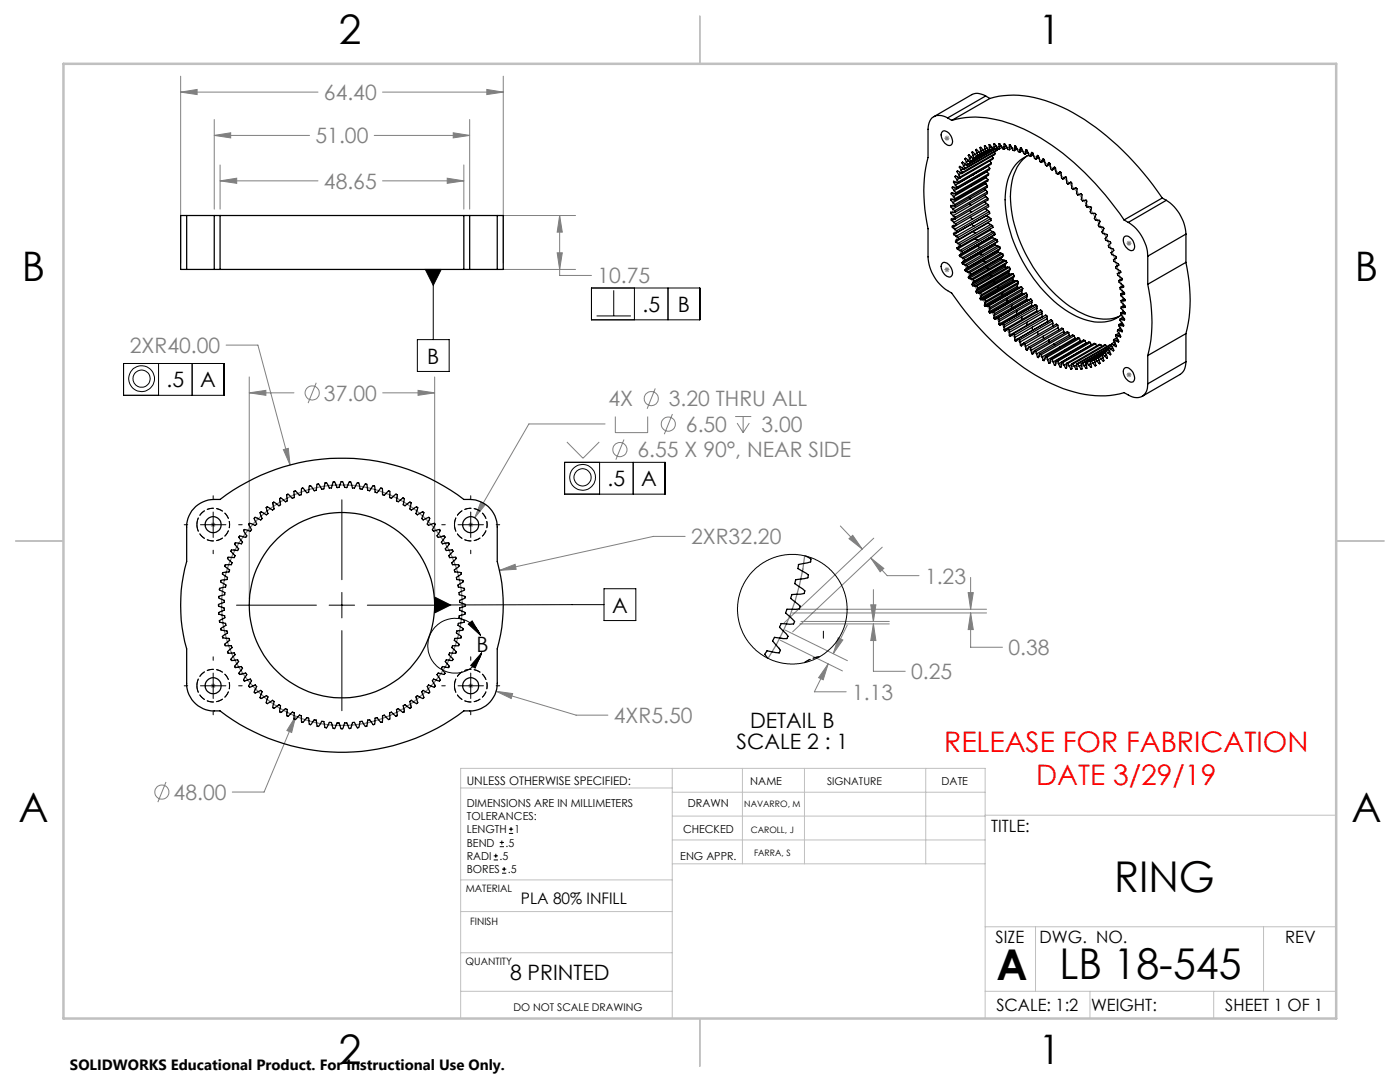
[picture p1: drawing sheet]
<svg xmlns="http://www.w3.org/2000/svg" width="279mm" height="216mm" viewBox="0 0 279 216" stroke-linecap="round" stroke-linejoin="round" font-family="sans-serif">
<g fill="none" stroke="#808080" stroke-width=".2">
<path d="M36.1 18.4l3.2-.5v1zM36.1 15.2v37.3M36.1 18.4h27.4M76.3 18.4h24.1M97.2 17.9l3.2 .5-3.2 .5zM100.4 15.2v37.3M42.8 27l3.2-.5v1zM42.8 23.8v17.9M42.8 27h19M43.9 36.1l3.3-.5v1zM43.9 32.9v8.8M43.9 36.1h19.6"/>
<path d="M74.7 27h19M76.3 36.1h16.3M89.3 35.6l3.3 .5-3.3 .5zM90.5 26.5l3.2 .5-3.2 .5zM92.6 32.9v8.8M93.7 23.8v17.9M188.5 27.6h1M188.6 27.2l.7 .7M189 27.1v1M189.3 27.2l-.7 .7M100.5 53.8h14.4M100.5 43h14.4"/>
<path d="M111.2 50.4h1l-.5 3.4zM111.7 43l.5 3.3h-1zM111.7 43v12h6.3M188.5 53.8h1M188.6 53.4l.7 .8M189 53.3v1M189.3 53.4l-.7 .8M224.8 48.5h1M225 48.2l.7 .7M225.3 48v1.1M225.7 48.2l-.7 .7M45.1 68.9h6.4l6.4 23.9"/>
<path d="M49.7 78.4l3.4-.5v1zM49.7 75.2v44.3M49.7 78.4h9M63.1 76.4l-1.6 4M76.4 78.4h10.3M83.4 77.9l3.3 .5-3.3 .5zM86.7 75.2v44.3M130.8 77.5l-1.6 4.1M224.8 74.8h1M225 74.4l.7 .7M225.3 74.3v1M225.7 74.4l-.7 .7"/>
<path d="M56.6 89.7l.9-.2 .4 3.3zM113.1 88.2l3.2 3.2 3.3-3.2M120.8 84.6h-15.2l-10.8 18.7M122.8 83.1v3.2h6.5v-3.2M124.5 87.7l-1.6 4M134.2 82.6l-1.6 4M146.7 83.1h3.2M147.1 84.4l1.2 1.9M148.3 83.1v3.2M149.5 84.4l-1.2 1.9M42.1 104.7h.9M42.2 104.4l.7 .7"/>
<path d="M42.5 104.2v1M42.9 104.4l-.7 .7M93.5 104.7h.9M93.6 104.4l.7 .7M93.9 104.2v1M94.3 104.4l-.7 .7M96 100.2l.8 .5-2 2.6zM99.7 113.8l3.1-1.2 .2 1zM136.7 107h-6.3l-30.7 6.8M167.7 105l4.4 4.6M169.4 107.5l.8-.7 1.9 2.8zM173.8 111.3l2.6 2.1-.8 .7z"/>
<path d="M173.8 111.3l3.3 3.6h6.3M174.3 117.7v6.3M174.4 107.4l-17.9 16.9M176.1 109.2l-17.9 16.9M193.2 118.3h1l-.5 3.3zM193.7 115.2v6.4M42.1 136.8h.9M42.2 136.5l.7 .7M42.5 136.3v1M42.9 136.5l-.7 .7M93.5 136.8h.9M93.6 136.5l.7 .7"/>
<path d="M93.9 136.3v1M94.3 136.5l-.7 .7M99 137.9l3.3 .5-.3 1zM99 137.9l16 4.8h6.3M155.7 127.7l12.4 6.2M156.7 125.7l12.4 6.1M158 122.3h38.9M158.3 121.6h38.6M159.6 124.5h17.9M159.8 124h17.7M165.3 132.5l-1 3.1-.9-.4zM165.3 132.5l-2.8 5.5h6.4"/>
<path d="M167.3 127.2l.9 .5-1.9 2.7zM169.1 124.7l-2.8 5.7M173.8 120.7h1l-.5 3.3zM174.3 124.5l.5 3.3h-1zM174.3 124.5v9.4h6.4M193.7 122.3l.5 3.3h-1zM193.7 122.3v6.9h6.4M33.1 156l-1.6 4.1M59 142.9l-.8 3.3-.9-.4zM59 142.9l-6.3 15.1h-6.3"/>
<circle cx="62.3" cy="78.4" r="1.42"/>
<circle cx="130" cy="79.5" r="1.4"/>
<circle cx="123.7" cy="89.7" r="1.41"/>
<circle cx="133.4" cy="84.6" r="1.42"/>
<circle cx="32.3" cy="158.1" r="1.41"/>
</g>
<g fill="none" stroke="#000" stroke-width=".2">
<path d="M84.9 53.8h3.2l-1.6 3.1zM86.5 53.8v14M118 57.5h21.7v6.3h-21.7zM122.5 57.9v5.1M126.6 57.5v6.3M133.3 57.5v6.3M24.7 72.5h20v6.4h-20zM31.6 72.5v6.4M38.3 72.5v6.4M83.3 67.8h6.3v6.3h-6.3zM119.1 63h6.8M42.5 98.9v.7"/>
<path d="M68.2 99.7v16M93.9 98.9v.7M112.7 92.3h20v6.3h-20zM119.7 92.3v6.3M126.4 92.3v6.3M36.8 104.7h.7M40 104.7h5.1M42.5 102.2v5M42.5 109.8v.7M47.6 104.7h.7M68.2 118.2v5.1M86.7 119.1l3.2 1.6-3.2 1.6z"/>
<path d="M88.2 104.7h.7M91.4 104.7h5.1M93.9 102.2v5M93.9 109.8v.7M99 104.7h.7M120.5 117.5h6.4v6.3h-6.4zM36.8 136.8h.7M40 136.8h5.1M42.5 131.1v.7M42.5 134.3v5.1M47.2 120.8h15.9M47.6 136.8h.7"/>
<path d="M65.7 120.8h5.1M68.2 125.8v16M73.3 120.8h16M88.2 136.8h.7M91.4 136.8h5.1M93.5 124.5l.7-.6 1.7 2.9zM93.9 131.1v.7M93.9 134.3v5.1M95.9 126.8a5.5 5.5 0 0 0-8.6-2.2 5.5 5.5 0 0 0 .6 8.8 5.5 5.5 0 0 0 8.2-3.2M96.1 130.2l-1.3 3.1-.9-.5zM99 136.8h.7M120.5 120.6l-33.8 .1"/>
<path d="M164.3 125.9v1.5M42.5 141.9v.7M93.9 141.9v.7M98.5 171.6h.9M98.5 170.8h.9M99 170.4v.8M99.7 168.9h.9M99.7 168.1h.9M100.2 167.7v.8M100.2 174.2h.8M100.2 173.4h.8M100.6 173v.8"/>
<path d="M101.6 166.3h.8M101.6 165.5h.8M102 165v.9"/>
<circle cx="28.3" cy="75.6" r="2.57"/>
<circle cx="28.3" cy="75.6" r="1.72"/>
<circle cx="116.3" cy="95.2" r="1.71"/>
<circle cx="116.3" cy="95.2" r="2.57"/>
</g>
<g fill="none" stroke="#808080" stroke-width=".25">
<path d="M193.3 31.9a9.1 9.1 0 0 1 9.5-2.2 26.3 26.3 0 0 1 12.8 9.4 37.5 37.5 0 0 1 8.5 21.8 13.4 13.4 0 0 1-3.5 10 9.5 9.5 0 0 1-9.8 1.5 28.6 28.6 0 0 1-13.6-11 36.2 36.2 0 0 1-7-20.2 13.8 13.8 0 0 1 3.1-9.3zM160.6 110.9a47.3 47.3 0 0 1-7.3 20.5"/>
<circle cx="68.2" cy="120.8" r="24"/>
</g>
<g fill="none" stroke="#c0c0c0" stroke-width=".2">
<path d="M91.9 157.2h42.3M134.2 153.3v49.9M134.2 158.1h62.4M148.2 153.3v19.1M160.5 153.3v19.1M184.7 153.3v19.1M91.9 175.6h42.3M134.2 167.6h62.4M134.2 162.8h62.4M134.2 172.4h62.4M196.6 162.7h70.1M91.9 197.8h42.3"/>
<path d="M91.9 181.9h42.3M91.9 190.1h42.3M196.6 197.8h70.1M196.6 184.9h70.1M206.7 184.9v12.9M217.5 197.8v5.4M242.2 197.8v5.4M252.2 184.9v12.9M91.9 203.2v-49.9h104.7v49.9"/>
</g>
<path d="M139.7 3.2v9.5M3.1 107.9h9.6M266.7 107.9h9.5M139.7 203.2v9.6" fill="none" stroke="#c0c0c0" stroke-width=".25"/>
<path d="M12.7 12.7h254v190.5h-254z" fill="none" stroke="#c0c0c0" stroke-width=".5"/>
<path d="M93.5 124.5l.7-.6 1.7 2.9zM96.1 130.2l-1.3 3.1-.9-.5zM84.9 53.8l1.6 3.1 1.6-3.1z" fill="#000"/>
<path d="M96 100.2l-1.2 3.1 2-2.6zM49.7 78.4l3.4-.5v1zM83.4 77.9l3.3 .5-3.3 .5zM59 142.9l-1.7 2.9 .9 .4zM99.7 113.8l3.3-.2-.2-1zM99 137.9l3 1.5 .3-1zM56.6 89.7l1.3 3.1-.4-3.3zM36.1 18.4l3.2-.5v1zM97.2 17.9l3.2 .5-3.2 .5zM111.2 50.4h1l-.5 3.4zM111.7 43l.5 3.3h-1zM43.9 36.1l3.3-.5v1zM89.3 35.6l3.3 .5-3.3 .5zM42.8 27l3.2-.5v1zM90.5 26.5l3.2 .5-3.2 .5zM174.3 124.5l.5 3.3h-1zM173.8 120.7h1l-.5 3.3zM193.7 122.3l.5 3.3h-1zM193.2 118.3h1l-.5 3.3zM165.3 132.5l-1 3.1-.9-.4zM167.3 127.2l.9 .5-1.9 2.7zM169.4 107.5l.8-.7 1.9 2.8zM173.8 111.3l2.6 2.1-.8 .7z" fill="#808080"/>
<path d="M86.7 119.1l3.2 1.6-3.2 1.6z" fill="#000"/>
<g fill="none" stroke="#000" stroke-width=".25">
<path d="M196.7 19.2a2.73 2.73 0 0 0-2.7-.3l-7.6 4.4M196.7 19.2l-7.6 4.3M196.7 19.2l.9 .4M197.6 19.6a20.2 20.2 0 0 1 14.3 1.8 50.5 50.5 0 0 1 18.2 15.5l1.9 2.6M197.6 19.6l-7.7 4.4M188 26.3a1.18 1.18 0 0 1 1.8 .8 1.26 1.26 0 0 1-.2 1.9 2.03 2.03 0 0 1-1.6-2.7zM189.1 23.5a2.4 2.4 0 0 0-2.7-.2 2.4 2.4 0 0 0-1.2 2.5v5.6a30.1 30.1 0 0 0 0 14.2v5.7a8.7 8.7 0 0 0 4.7 7.2 53.8 53.8 0 0 0 18.9 17.6 21.9 21.9 0 0 0 14.6 2.5l.9-.2 .9 .4a2.36 2.36 0 0 0 2.7 .3 2.36 2.36 0 0 0 1.2-2.5M189.1 23.5l.8 .5M189.7 39.9l.5 .5M189.8 38.7l.1-.2 .8 .2M189.8 38.7l.5 .5M189.9 24a19.6 19.6 0 0 1 13.3 1.3 46.6 46.6 0 0 1 17.4 13.6l3.7 5"/>
<path d="M190 37.5l.1-.2 .8 .3M190 37.5l.4 .5M190 39.8l-.3 .1M190.1 38.5l-.3 .2M190.3 37.4l-.3 .1M190.3 36.3v-.1l.9 .4M190.3 36.3l.4 .6M190.3 39.2l.3 .4M190.4 38l.4 .5M190.5 36.2l-.2 .1M190.6 35.3l.1-.2 .8 .5M190.6 35.3l.4 .6"/>
<path d="M190.6 39.6v.3M190.6 39.9l-.8-.2-.1 .2M190.7 36.9l.3 .5M190.8 38.5l-.1 .2M190.8 35.2l-.2 .1M191 34.3l.1-.2 .2 .1 .6 .4M191 34.3l.3 .6M191 37.4l-.1 .2M191 35.9l.3 .4M191.2 34.1l-.2 .2M191.3 36.3l-.1 .3M191.3 34.9l.3 .4"/>
<path d="M191.5 33.3l.1-.1 .8 .6M191.5 33.3l.3 .6M191.5 35.6l-.5 .3M191.6 35.3l-.1 .3M191.6 33.2l-.1 .1M191.8 33.9l.3 .5M191.8 34.6l-.5 .3M192 32.5l.1-.2 .9 .7M192 32.5l.3 .6M192.1 34.4l-.2 .2M192.2 32.4l-.2 .1M192.3 33.7l-.5 .2"/>
<path d="M192.3 33.1l.2 .5M192.5 33.6l-.1 .2M192.6 31.7l.1-.1 .3 .2 .5 .5M192.6 31.7l.3 .6M192.8 31.6l-.2 .1M192.8 32.8l-.5 .3M192.9 32.3l.2 .5M193.1 32.8l-.1 .2M193.3 31l.1-.1 .8 .8M193.3 31l.2 .6M193.3 32.1l-.4 .2M193.4 30.9l-.1 .1"/>
<path d="M193.5 39.4l.2 .3M193.5 31.6l.2 .5M193.5 38.2l.2 .2M193.7 37l.1 .2M193.7 32.1l-.2 .2M193.7 38.4l-3.5 2M193.7 39.7l-3.5 2M193.8 37.2l-3.5 2M193.9 31.4l-.4 .2M193.9 35.9l.1 .1M194 30.4l.2 .6M194.1 30.3l.8 .8"/>
<path d="M194.1 30.3l-.1 .1M194.2 31l.2 .5M194.2 34.9l-3.5 2M194.2 34.9h.1M194.4 31.5l-.2 .2M194.6 30.8l-.4 .2M194.7 29.9l.2 .6M194.9 29.8l.4 .5M194.9 29.8l-.2 .1M194.9 30.5l.2 .5M195.1 31l-.2 .1M195.3 30.3l.4 .4"/>
<path d="M195.3 30.3l-.4 .2M195.7 30.7l-.6 .3M195.8 30.1l-.2-.6 .1-.1 .8 .9M195.8 30.1l.1 .5M195.9 30.6l-.2 .1M195.9 30.6l.5-.4-1.5 .9M196.1 29.8l-.3 .3M196.5 39l.3 .2M196.5 37.7l.2 .2M196.5 30.3l-2.1 1.2M196.5 36.5l.2 .2M196.6 29.7l-.1-.6 .8 .9"/>
<path d="M196.6 29.7l.1 .5M196.7 30.2l-.2 .1M196.7 37.9l.4 .4M196.7 35.3l.1 .2M196.7 30.2l.6-.3-3.1 1.8M196.7 37.9l-3 1.8M196.7 36.7l.4 .3M196.7 36.7l-3 1.7M196.8 39.2l.3 .4M196.8 39.2l-6.6 3.8M196.8 35.5l.4 .3M196.8 35.5l-3 1.7"/>
<path d="M196.9 34.2l.1 .1M197 29.5l-.4 .2M197 34.3l.3 .4M197 34.3l-6.6 3.7M197.1 38.3v.3l-6.6 3.8M197.1 37v.4l-6.6 3.7M197.1 37l-6.6 3.8M197.1 38.3l-6.6 3.8M197.1 39.6l.1 .3-6.6 3.8M197.1 39.6l-6.5 3.8M197.2 35.8l-.1 .3-6.5 3.8M197.2 35.8l-6.6 3.8"/>
<path d="M197.2 33.2l.3 .4M197.2 33.1v.1M197.2 33.2l-3 1.7M197.3 34.7v.3l-6.6 3.7M197.3 34.7l-6.5 3.8M197.3 30l-3.6 2.1M197.5 29.5l-.1-.6h.1l.8 .9M197.5 29.5l.1 .5M197.5 33.6l-.1 .3-6.5 3.7M197.5 33.6l-6.5 3.8M197.6 32.1l.2 .4M197.6 30h-.3"/>
<path d="M197.6 30l.5-.3-4.6 2.6M197.8 32.5l-.1 .3-6.5 3.8M197.8 32.5l-6.5 3.8M197.9 29.3l-.4 .2M197.9 31.2l.3 .3M198.2 31.5l-.1 .3-6.6 3.8M198.2 31.5l-6.6 3.8M198.3 29.8l-5.2 3M198.4 29.4l-.1-.7h.2l.7 1h.2M198.4 29.4l.1 .4M198.4 30.3l.2 .3M198.5 29.8h-.2"/>
<path d="M198.5 29.8l.5-.3-6 3.5M198.6 30.6l-.1 .3-6.6 3.7M198.6 30.6l-6.5 3.8M198.8 29.1l-.4 .3M199 29.5l.1 .3M199.1 29.8l-.1 .2-6.6 3.8M199.1 29.8l-6.6 3.8M199.4 29.3v-.6h.1l.7 1h.2M199.4 29.3v.4M199.8 29.1l-.4 .2M200 29.4l-.6 .3M200.4 29.3v-.6l.4 .4 .4 .7 .2 .1"/>
<path d="M200.4 29.3v.4M200.8 29.1l-.4 .2M200.9 29.5l-.5 .2M201.4 29.4v-.5h.2l.6 1.1 .3 .1M201.4 29.4v.5M201.8 29.2l-.4 .2M202 29.6l-.6 .3M202.5 29.7v-.6h.2l.5 1.2 .3 .1M202.5 29.7v.4M202.8 29.4l-.3 .3M203 29.7l-.5 .4M203.6 30l.1-.5 .6 1.1 .3 .2"/>
<path d="M203.6 30l-.1 .4M203.9 29.7l-.3 .3M204 30.1l-.5 .3M204.6 30.4l.2-.5 .2 .1 .4 1.1 .3 .1M204.6 30.4v.4M205 31.1a9.3 9.3 0 0 0-3.3 7.3 28.1 28.1 0 0 0 7.6 19 18.6 18.6 0 0 0 9.5 6.1 7.5 7.5 0 0 0 4.6-.4M205 30.1l-.4 .3M205.1 30.4l-.5 .4M205.3 31a7.9 7.9 0 0 0-4.6 7.2 26.9 26.9 0 0 0 6.2 18.2 20 20 0 0 0 10.8 7.7 7 7 0 0 0 6-1.2M205.7 30.9l.2-.5 .2 .1 .3 1.1 .3 .2M205.7 30.9v.3M206.2 30.6l-.5 .3"/>
<path d="M206.2 30.9l-.5 .3M206.9 31.4v-.2l.3-.2 .3 1.2 .3 .2M206.9 31.4l-.2 .4M207.3 31.2l-.4 .2M207.3 31.4l-.6 .4M208 32.1l-.2 .3M208.4 31.8l.2 1.1 .3 .2M208.4 31.8l-.2-.1-.2 .4M208.4 31.9l-.4 .2M208.5 32.1l-.7 .3M209.1 32.8l-.2 .3M209.5 32.6l-.4 .2"/>
<path d="M209.5 32.6l.2 1.1 .3 .2M209.5 32.6l-.2-.1-.2 .3M209.5 32.8l-.6 .3M210.2 33.7l.2-.4 .2 .2 .2 1.1 .3 .2M210.2 33.7l-.2 .2M210.6 33.4l-.4 .3M210.6 33.5l-.6 .4M211.3 34.6l.3-.3 .1 .1 .1 1.1 .3 .2M211.3 34.6l-.2 .2M211.6 34.3l-.3 .3M211.7 34.4l-.6 .4M212.3 35.5l.4-.2 .1 .2 .1 1 .2 .2"/>
<path d="M212.3 35.5l-.2 .2M212.7 35.3l-.4 .2M212.8 35.3l-.7 .4M213.4 36.5l.3-.2 .2 .2v1l.2 .3 .3-.2M213.4 36.5l-.3 .2M213.7 36.4l-.3 .1M213.7 36.4l-.6 .3M214.4 37.6l.4-.1 .1 .2-.1 .9 .3 .3 .7-.2 .1 .1-.1 1 .2 .3 .6-.2 .2 .1-.1 1 .2 .3 .8-.1 .1 .2-.2 .9 .2 .3 .6-.1 .3 .3-.3 .8 .2 .3 .9 .1v.2l-.3 .7 .2 .4 .8 .1 .1 .2-.4 .6 .1 .2 .1 .2 .8 .2 .1 .2-.4 .6 .1 .4 1 .4v.1l-.5 .6 .1 .3 .9 .3 .1 .3-.6 .4 .2 .4 .8 .4 .1 .2-.3 .2M214.6 37.5l-.2 .1M232 39.5l-7.7 4.4M232 39.5l.8 .5M232.8 40a8.6 8.6 0 0 1 3.9 6.7"/>
<path d="M232.8 40l-7.6 4.4M37.3 53.8h5.5M37.3 43h5.5M37.3 43h-1.2v10.8h1.2M37.3 43v10.8M42.8 43v10.8M42.8 53.8h1.1M42.8 43h1.1M43.9 53.8h48.7M43.9 43h48.7M43.9 43v10.8M92.6 43v10.8"/>
<path d="M92.6 53.8h1.1M92.6 43h1.1M93.7 53.8h5.5M93.7 43h5.5M93.7 43v10.8M99.2 43h1.2v10.8h-1.2M99.2 43v10.8M188 52.6a1.18 1.18 0 0 1 1.8 .7 1.26 1.26 0 0 1-.2 2 2.03 2.03 0 0 1-1.6-2.7zM189.7 41.2l.5 .5M189.8 42.6l.4 .4M189.9 44l.5 .4M190 41l-.3 .2"/>
<path d="M190.1 45.4l.4 .4M190.1 42.4l-.3 .2M190.2 40.4l.3 .4M190.2 41.7l.3 .4M190.2 43l.4 .4M190.3 46.8l.5 .3M190.3 43.7l-.4 .3M190.4 44.4l.3 .3M190.5 40.8v.3M190.5 41.1l-.8-.1v.2M190.5 42.1v.3M190.5 42.4l-.8-.1 .1 .3"/>
<path d="M190.5 45.8l.4 .2M190.6 43.4v.3M190.6 43.7h-.8l.1 .3M190.6 45l-.5 .4M190.7 44.7l.1 .3M190.8 45l-.8 .1 .1 .3M190.8 47.1l.4 .3M190.9 46l.1 .4M191 46.4l-.7 .2v.2M191 49.5l.1 .2M191.1 49.7l.5 .3M191.2 48.6l.3 .2"/>
<path d="M191.2 47.4l.1 .4M191.3 47.8l-.6 .1M191.3 49.3l-.3 .2M191.5 50.9l.1 .3M191.5 48.8l.1 .3M191.6 51.2l.5 .2M191.6 50l.3 .2M191.6 49.1l-.6 .4M192 52.4l.1 .3M192.1 51.4l.3 .2M192.1 52.7l.5 .1M192.3 52.1l-.3 .3"/>
<path d="M192.4 51.6l.1 .4M192.5 52l-.2 .1M192.6 53.9l.1 .2M192.6 52.8l.4 .2M192.7 54.1l.5 .2M192.9 53.6l-.3 .3M193 53l.1 .3M193.1 53.3l-.2 .3M193.2 54.3l.3 .1M193.3 55.3l.1 .3M193.4 55.6l.5 .1M193.5 40.7l.2 .3"/>
<path d="M193.5 55l-.2 .3M193.5 54.4l.2 .4M193.5 42l.4 .3M193.6 43.4l.5 .3M193.7 54.8l-.2 .2M193.9 44.8l.4 .3M193.9 55.7l.3 .1M193.9 44.8l-3.6 2M193.9 42.3l-3.5 2.1M194 56.8l.1 .2M194.1 57l.5 .1M194.2 46.2l-3.5 2.1 .5 .3"/>
<path d="M194.2 55.8l.2 .3M194.2 56.4l-.2 .4M194.2 46.2l.5 .3M194.3 45.1l-3.5 2M194.4 56.1l-.2 .3M194.6 57.1h.3M194.6 47.7l.5 .2M194.6 47.7l-3.5 2M194.7 46.5l-3.5 2.1M194.7 58.2l.2 .2M194.9 58.4l.4 .1M194.9 57.1l.2 .4"/>
<path d="M194.9 57.8l-.2 .4M195.1 49.1l.5 .3M195.1 49.1l-3.5 2.1M195.1 57.5l-.2 .3M195.1 48.8l-.1 .1M195.3 58.5h.4M195.6 59.6l.1 .2M195.6 49.4l-3.5 2M195.6 50.6l.5 .2M195.6 50.6l-3.5 2.1M195.7 58.5l.2 .3M195.7 59.8h.4"/>
<path d="M195.8 59.1l-.2 .5M195.8 50.1l-.3 .3M195.9 58.8l-.1 .3M196.1 50.8l-3.5 2M196.3 52.1l.4 .1M196.4 51.5l-.3 .3M196.5 59.8l.2 .3M196.5 59.8h-.4M196.5 40.3l.4 .3M196.6 41.6l.5 .4M196.7 52.2l-3.5 2.1M196.8 53.3l-3.5 2"/>
<path d="M196.8 43h.1M196.9 43l.5 .4M196.9 40.6l.4 .3M196.9 40.6l-3 1.7M196.9 43l-3 1.8M196.9 53.6l.5 .1M196.9 53.6l-3.5 2M197.1 53l-.3 .3M197.1 42l.3 .2M197.1 42l-6.6 3.8M197.2 44.3v.2M197.2 44.5l.5 .3"/>
<path d="M197.2 44.5l-3 1.7M197.3 40.9v.3l-6.5 3.8M197.3 40.9l-6.6 3.8M197.4 43.4l.3 .2M197.4 43.4l-3.1 1.7M197.4 53.7l-3.5 2M197.4 42.2l.1 .4-6.5 3.8M197.4 42.2l-6.5 3.8M197.6 45.7v.2M197.6 45.9l.5 .3M197.6 55h.5M197.6 45.9l-3 1.8"/>
<path d="M197.6 55l-3.5 2M197.7 44.8l.4 .2M197.7 44.8l-3 1.7M197.7 43.6l.1 .4-6.5 3.8M197.7 54.4l-.2 .3M197.7 43.6l-6.5 3.8M197.7 54.4l-3.5 2M198 47.2l.1 .2M198 47.2l-6.5 3.7M198.1 47.4l.5 .3M198.1 45l.1 .4-6.6 3.7M198.1 45l-6.6 3.8"/>
<path d="M198.1 47.4l-3 1.7M198.1 55l-3.5 2.1M198.1 47.1l-.1 .1M198.1 46.2l.4 .2M198.1 46.2l-6.5 3.8M198.4 56.4h.5M198.4 56.4l-3.5 2M198.5 46.4l.1 .4M198.5 55.7l-.2 .4M198.5 46.4l-6.6 3.8M198.5 55.7l-3.6 2.1M198.5 48.6l.1 .3"/>
<path d="M198.5 48.6l-6.5 3.8M198.6 47.7l.4 .1M198.6 47.7l-3 1.7M198.6 46.8l-6.5 3.8-.2-.4M198.6 46.8l-7.1 4.1M198.6 48.9l.5 .2M198.6 48.9l-3 1.7M198.8 48.4l-.3 .2M198.9 56.4l-3.6 2.1M199 47.8l.1 .4M199 47.8l-6.6 3.8M199.1 49.1l.4 .1"/>
<path d="M199.1 48.2l-6.8 3.9M199.1 48.2l-6.6 3.8M199.1 49.1l-3 1.7M199.1 57.5l-3.5 2.1M199.1 50.1l.1 .2M199.1 50.1l-6.5 3.8M199.2 50.3l.5 .2M199.2 57.7h.5M199.2 50.3l-6.5 3.8M199.2 57.7l-3.5 2.1M199.3 57.1l-.2 .4M199.3 57.1l-3.5 2"/>
<path d="M199.4 49.8l-.3 .3M199.4 49.8l-6.5 3.8M199.5 49.2l.1 .4M199.5 49.2l-6.5 3.8M199.6 49.6l-.2 .2M199.6 49.6l-6.5 3.7M199.7 50.5l.4 .1M199.7 50.5l-3 1.7M199.8 51.5l.1 .3M199.8 51.5l-3 1.8M199.9 51.8l.5 .1M199.9 51.8l-3 1.8"/>
<path d="M200 58.9l-3.5 2M200.1 51.2l-.3 .3M200.1 51.2l-6.6 3.8M200.1 50.6l.2 .4M200.1 50.6l-6.6 3.8M200.1 58.4l-.1 .5M200.1 58.4l-3.5 2M200.1 59.1l-3.5 2M200.3 51l-.2 .2M200.3 51l-6.6 3.8M200.4 51.9l.3 .1M200.4 51.9l-3 1.8"/>
<path d="M200.5 53l.1 .2M200.5 53l-6.5 3.8M200.6 59.1h-.5M200.6 59.1l-3.6 2M200.6 53.2l.5 .1M200.6 53.2l-3 1.8M200.7 52.6l-.2 .4M200.7 52l.2 .4M200.7 52l-6.5 3.8M200.7 52.6l-3 1.8M200.9 52.4l-.2 .2M200.9 52.4l-6.5 3.7"/>
<path d="M201 59.7l-.1 .5M201 59.7l-3.5 2M201.1 53.3h.4M201.1 53.3l-3 1.7M201.3 54.4l.1 .2M201.3 54.4l-6.6 3.8M201.4 54.6l.5 .1M201.4 54.6l-3 1.8M201.5 54l-.2 .4M201.5 53.3l.1 .4M201.5 53.3l-6.6 3.8M201.5 54l-3 1.7"/>
<path d="M201.6 53.7l-.1 .3M201.6 53.7l-6.5 3.8M201.9 54.7h.3M201.9 54.7l-3 1.7M202.1 55.8l.1 .2M202.1 55.8l-3 1.7M202.2 54.7l.2 .3M202.2 54.7l-6.5 3.8M202.2 56h.5M202.2 56l-3 1.7M202.3 55.4l-.2 .4M202.3 55.4l-3 1.7"/>
<path d="M202.4 55l-.1 .4M202.4 55l-6.5 3.8M202.7 56l-6.6 3.8M203 57.2l.2 .2M203 57.2l-3 1.7M203 56l.2 .3M203 56h-.3M203 56l-6.5 3.8M203.1 56.7l-.1 .5M203.1 56.7l-3 1.7M203.2 57.4l-3.1 1.7M203.2 56.3l-.1 .4"/>
<path d="M203.2 56.3l-6.5 3.8M203.6 57.3l-.4 .1M203.6 57.3l-3 1.8M203.9 57.3l.2 .3M203.9 57.3h-.3M203.9 57.3l-6.6 3.7M203.9 58.5l.2 .2M203.9 58.5l-3 1.7M204 58l-.1 .5M204 58l-3 1.7M204.1 58.7l-6.6 3.7M204.1 57.6l-.1 .4"/>
<path d="M204.1 57.6l-6.5 3.7M204.5 58.6l-.4 .1M204.5 58.6l-3 1.7M204.8 58.5l.2 .3M204.8 58.5l-.3 .1M204.8 58.5l-6.5 3.8M204.9 59.7l.1 .2M204.9 59.7l-3 1.8M205 59.2l-.1 .5M205 59.2l-6.6 3.8M205 58.8v.4M205 58.8l-6.5 3.8"/>
<path d="M205 59.9l-3 1.8M205.4 59.8l-.4 .1M205.4 59.8l-6.5 3.8M205.7 59.7l.3 .3M205.7 59.7l-.3 .1M205.7 59.7l-6.5 3.7M206 60l-.1 .4M206 60l-6.6 3.7M222.5 51.6l-.3 .2 .1 .4 .9 .5 .1 .2-.4 .2M222.6 53.2l.1 .4 .9 .5 .1 .3-.4 .1M222.7 51.5l-.2 .1M222.9 53.1l-.3 .1"/>
<path d="M223 54.6l.1 .3 .8 .7M223.2 52.9l-.3 .2M223.3 56v.3l.9 .7 .1 .3h-.5M223.3 52.8l-.7 .4M223.3 54.5l-.3 .1M223.5 57.4l.1 .3 .8 .7v.3h-.4M223.6 55.9l-.3 .1M223.7 58.7v.3l.8 .8v.2h-.4M223.7 58.7h.3M223.7 54.3l-.4 .2M223.7 54.3l-.7 .3M223.7 60l.1 .3 .8 .8v.2h-.5"/>
<path d="M223.7 60h.4M223.8 57.3l-.3 .1M223.9 55.6l.1 .2-.4 .1M223.9 55.6l-.6 .4M224 55.7l-.4 .2M224.2 57l-.7 .4M224.2 57.1l-.4 .2M224.3 58.3l-.6 .4M224.3 43.9l.9 .5M224.4 47.3a1.36 1.36 0 0 1 1.8 1.1 1.07 1.07 0 0 1-.2 1.6 2.02 2.02 0 0 1-1.6-2.7zM224.4 59.6l-.7 .4M224.4 58.5l-.4 .2"/>
<path d="M224.5 59.8l-.4 .2M225.2 44.4a8.5 8.5 0 0 1 3.9 6.7M229.1 56.7a30.1 30.1 0 0 1 0 14.2M229.1 51.1v5.6M236.7 52.4a30.1 30.1 0 0 1 0 14.2M236.7 46.7l-7.6 4.4M236.7 52.4l-7.6 4.3M236.7 46.7v5.7M196.5 60.9l.1 .2M196.6 60.4l-.1 .5M196.7 60.1l-.1 .3M197 61.1h-.4"/>
<path d="M197.3 61l.3 .3M197.3 61l-.3 .1M197.4 62.2l.1 .2M197.5 61.7l-.1 .5M197.6 61.3l-.1 .4M197.9 62.3l-.4 .1M198.3 62.3l.2 .3M198.3 62.3h-.4M198.3 63.5l.2 .2M198.4 63l-.1 .5M198.5 62.6l-.1 .4M198.9 63.6l-.4 .1"/>
<path d="M199.2 63.4l.2 .3M199.2 63.4l-.3 .2M199.4 64.7l.1 .2M199.4 64.1v.6M199.4 63.7v.4M199.9 64.7l-.4 .2M199.9 64.7l.3-.1 .2 .2M200.4 65.3v.5M200.4 65.8l.2 .2M200.4 64.8v.5M200.8 65.9l-.2 .1M200.9 60.2l-3.5 2"/>
<path d="M201.2 65.6l-.6 .4M201.2 65.6l.2 .3M201.4 66.3v.6M201.4 65.9v.4M201.5 60.3l-.4 .1M201.5 60.3l-3.6 2M201.9 61.5l-3.6 2M202 60.9l-.1 .6M202 61.7l-3.5 2M202.2 66.6l-.6 .5-.2-.2M202.2 66.6l.3 .3M202.4 61.5l-.4 .2"/>
<path d="M202.5 66.9v.4M202.5 67.3v.6M202.9 62.7l-3.5 2M202.9 62.1v.6M202.9 62.1l-3.5 2M203.1 62.8l-3.6 2.1M203.2 62.8h-.1M203.2 67.6l-.5 .5-.2-.2M203.2 67.6l.3 .2M203.5 67.8l.1 .5M203.6 68.3l.1 .6M203.9 63.8l-3.5 2"/>
<path d="M203.9 63.2v.6M204.2 68.5l-.5 .4M204.3 68.4l-.5 .6-.1-.1M204.3 68.4l.3 .3M204.6 68.7v.4M204.6 69.1l.2 .6M205 64.3v.6M205 64.3l-3.6 2M205 64.9l-3.6 2M205.2 69.5l-.4 .2M205.4 69.3l-.4 .6-.2-.2M205.4 69.3l.3 .1"/>
<path d="M205.7 69.4v.5M205.7 69.9l.2 .7M205.9 60.9l.1 .2h.2M205.9 60.9l-3 1.8M205.9 60.4v.5M205.9 60.4l-3 1.7M206 65.3l.1 .6M206 65.3l-3.5 2M206.1 65.9l-3.6 2M206.3 70.3l-.4 .3M206.4 70l-.3 .7-.2-.1M206.4 70l.3 .1"/>
<path d="M206.7 60.8l.2 .3M206.7 60.8l-3.6 2M206.7 60.8l-6.8 3.9M206.7 70.1l.2 .5M206.9 70.6l.1 .7M206.9 62.1l.2 .1M206.9 62.1l-3 1.7M206.9 61.5v.6M206.9 61.1v.4M206.9 61.1l-6.5 3.7M206.9 61.5l-6.5 3.8M207.1 66.2l.1 .6"/>
<path d="M207.1 66.2l-3.5 2.1M207.4 71l-.4 .3M207.5 70.6l-.2 .6-.1 .2-.2-.1M207.5 70.6l.3 .2M207.8 70.8l.2 .4M208 71.2l.2 .7M208 62.5v.6M208 62.1l-.3-.3-6.5 3.8M208 62.1v.4M208 62.1l-6.6 3.8M208 62.5l-3 1.8M208 63.1l.1 .1"/>
<path d="M208 63.1l-3 1.8M208.2 67.1l.1 .5M208.2 67.1l-3.6 2M208.5 71.7l-.3 .2M208.6 71.2l-.2 .8-.2-.1M208.6 71.2l.3 .1M208.9 71.3l.2 .5M209 63.1l-.3-.2-6.5 3.7M209 63.1v.5M209 63.1l-6.5 3.8M209 63.6l.1 .6M209 63.6l-3 1.7"/>
<path d="M209.1 71.8l.2 .6M209.1 64.2h.1M209.1 64.2l-3 1.7M209.3 67.9l.1 .4M209.6 72.2l-.3 .2M209.7 71.6l-.2 .9-.2-.1M209.7 71.6l.3 .1M210 71.7l.2 .5M210 64l-.2-.2-6.6 3.8M210 64l.1 .5M210 64l-6.5 3.8M210.1 64.5l.1 .6"/>
<path d="M210.1 64.5l-3 1.7M210.2 72.2l.2 .6M210.4 68.6l.1 .3M210.4 68.6l-3.5 2M210.7 72.7l-.3 .1M210.8 72l-.2 .9-.2-.1M210.8 72l.3 .1M211.1 72.1l.2 .5M211.1 64.9l-.3-.2-6.5 3.7M211.1 64.9l.1 .5M211.1 64.9l-6.5 3.8M211.2 65.4l.1 .4"/>
<path d="M211.2 65.4l-3 1.7M211.3 72.6l.3 .6M211.5 69.2l-3.5 2M211.5 69.2l.1 .3M211.8 73.1l-.2 .1M211.8 72.3l-.1 1-.1-.1M211.8 72.3l.3 .1M212.1 72.4l.2 .4M212.2 65.7l-.3-.2-6.5 3.8M212.2 65.7l.1 .4M212.2 65.7l-6.5 3.7M212.3 66.1l.1 .4"/>
<path d="M212.3 66.1l-6.6 3.8M212.3 72.8l.4 .6M212.6 69.7l-3.5 2.1M212.6 69.7l.1 .2M212.9 72.5l-.1 1-.1-.1M212.9 72.5h.2M212.9 72.5l-.6 .3M212.9 73.3l-.2 .1M213.1 72.5l.3 .5M213.3 66.4l-.3-.2-6.6 3.8M213.3 66.4l.1 .5M213.3 66.4l-6.6 3.7"/>
<path d="M213.4 73l.3 .6M213.4 66.9l.1 .3M213.4 66.9l-3 1.7M213.7 70.2l-3.5 2M213.7 70.2v.1M213.9 72.6v.8v.2h-.2M213.9 72.6h.2M213.9 72.7l-.5 .3M213.9 73.5l-.2 .1M214.1 72.6l.3 .5M214.4 73.1l.4 .6M214.4 67l-.3-.2-6.6 3.8"/>
<path d="M214.4 67l.1 .5M214.4 67l-6.6 3.8M214.5 67.5l.1 .2M214.5 67.5l-3 1.7M214.8 70.5l-3.5 2.1M214.8 70.5v.1M214.8 72.6l.1 1.1h-.1M214.8 72.6h.3M214.9 72.8l-.5 .3M214.9 73.6l-.1 .1M215.1 72.6l.3 .5M215.4 73.1l.4 .6"/>
<path d="M215.4 67.5l-.2-.1-6.6 3.8M215.4 67.5l.2 .5M215.4 67.5l-6.5 3.8M215.6 68l.1 .2M215.6 68l-3 1.7M215.8 72.6l.1 1-.1 .1M215.8 72.8l-.4 .3M215.9 73.6l-.1 .1M216 72.5l-.2 .1M216 72.5l.3 .5M216.3 73l.4 .5M216.5 67.9l-.2-.1-6.6 3.8"/>
<path d="M216.5 67.9l.2 .5M216.5 67.9l-6.5 3.8M216.7 72.4l.2 .8v.3h-.2M216.7 68.4v.1M216.7 68.4l-3 1.8M216.8 72.7l-.5 .3M216.9 73.4l-.2 .1M216.9 72.4h-.2M216.9 72.4l.3 .4M217.2 72.8l.5 .5M217.6 72.1l.2 1.2h-.1M217.6 68.3l-.3-.1-6.5 3.8"/>
<path d="M217.6 68.3l.2 .5M217.6 68.3l-6.5 3.8M217.7 72.5l-.5 .3M217.8 72.1h-.2M217.8 72.1l.3 .4M217.8 68.8h.1M217.8 73.2l-.1 .1M217.8 68.8l-3 1.7M218.1 72.5l.4 .5M218.4 71.8l.3 1.1-.2 .1M218.5 72.2l-.4 .3M218.6 71.7l-.2 .1"/>
<path d="M218.6 71.7l.3 .4M218.7 68.6l-.3-.1-6.6 3.8M218.7 68.6l.2 .4M218.7 68.6l-6.6 3.8M218.7 72.9l-.2 .1M218.9 72.1l.5 .5M219.2 71.4l.1 .5M219.2 71.4l-.6 .3M219.3 71.9l.2 .6M219.3 71.9l-.4 .2M219.4 71.2l-.2 .2M219.4 71.2l.3 .4"/>
<path d="M219.4 71.2l-1 .6M219.5 72.5l-.1 .1M219.7 68.8l-.3-.1-6.5 3.8M219.7 68.8l.2 .3M219.7 68.8l-6.6 3.7M219.9 70.8l.2 .5M219.9 70.8l-2.1 1.3M219.9 70.9l-.5 .3M220.1 70.7l-.2 .1M220.1 70.7l.4 .3M220.1 70.7l-2.5 1.4M220.1 71.3l.2 .7-.1 .1-.5-.5"/>
<path d="M220.1 71.4l-.4 .2M220.6 70.2l.4 1.2-.1 .1-.4-.5M220.6 70.2l-3.7 2.2M220.6 70.4l-.5 .3M220.7 68.9l-.3-.1-6.5 3.8M220.7 68.9l.1 .3M220.7 68.9l-6.6 3.7M220.7 70.1l-.1 .1M220.7 70.1l.4 .3M220.7 70.1l-4 2.3M220.8 70.8l-.3 .2M221.2 69.6l.5 1.1-.1 .1-.5-.4"/>
<path d="M221.2 69.6l-5.2 2.9M221.3 69.7l-.6 .4M221.3 69.4l-.1 .2M221.3 69.4l.4 .3M221.3 69.4l-5.5 3.2M221.5 70.2l-.4 .2M221.7 68.9h-.3l-6.6 3.7M221.7 68.9l.1 .2M221.7 68.9l-6.6 3.7M221.9 68.6l-.2 .2 .6 1.1-.1 .1-.5-.3M221.9 68.6l.3 .3M221.9 69.1l-.6 .3"/>
<path d="M222.1 69.5l-.4 .2M222.3 67.7l-.1 .2 .6 1.2-.6-.2M222.3 67.7l.4 .3M222.4 68.3l-.5 .3M222.6 68.7l-.4 .2M222.7 66.8l-.1 .3 .7 1.1-.1 .1-.5-.3M222.7 66.8l.4 .2M222.9 67.4l-.6 .3M223.1 65.8l-.1 .3 .7 1-.1 .2-.5-.3M223.1 65.8l.3 .2M223.1 67.8l-.4 .2M223.3 66.5l-.6 .3"/>
<path d="M223.3 64.7v.3l.7 1-.1 .2-.5-.2M223.3 64.7l.4 .2M223.5 66.8l-.4 .2M223.6 63.6l-.1 .3 .8 1-.1 .2-.5-.2M223.6 63.6l.3 .1M223.6 65.5l-.5 .3M223.7 62.4v.4l.7 .9v.2l-.5-.2M223.7 62.4l.3 .1M223.8 61.2l-.1 .4 .8 .8v.3l-.5-.2M223.8 61.2l.3 .1M223.8 65.8l-.4 .2M223.9 64.4l-.6 .3"/>
<path d="M224.1 63.3l-.5 .3M224.1 64.7l-.4 .2M224.3 62.1l-.6 .3M224.3 63.5l-.4 .2M224.4 73.5a1.36 1.36 0 0 1 1.8 1.1 1.07 1.07 0 0 1-.2 1.6 2.02 2.02 0 0 1-1.6-2.7zM224.4 60.9l-.6 .3M224.4 62.3l-.4 .2M224.5 61.1l-.4 .2M229.1 70.9v5.7M236.7 72.2a2.74 2.74 0 0 1-1.2 2.5l-7.6 4.4M236.7 66.6v5.6M236.7 66.6l-7.6 4.3"/>
<path d="M236.7 72.2l-7.6 4.4M39.1 101.1a6.2 6.2 0 0 1 4.8-1.4 40.1 40.1 0 0 1 48.7 0 5.6 5.6 0 0 1 6.6 5.5v6.8a32.3 32.3 0 0 1 0 17.5v6.8a5.6 5.6 0 0 1-6.6 5.6 39.9 39.9 0 0 1-48.7 0 5.6 5.6 0 0 1-6.6-5.6v-6.8a32.3 32.3 0 0 1 0-17.5v-6.8a5.5 5.5 0 0 1 1.8-4.1zM50.8 103.3l1.2 .5 .3-.3-.4-1.2 .2-.2 1.1 .6 .2-.2-.3-1.2 .2-.2 1.1 .7 .2-.2 .1-.1-.3-1.2 .2-.1 1.1 .7 .1-.1 .2-.1-.2-1.2 .2-.2 1 .8 .3-.1-.1-1.3 .3-.1 .8 .8 .4-.1v-1.3l.2-.1 .9 .9 .3-.1 .1-1.2 .2-.1 .9 .9 .3-.1 .1-1.2 .3-.1 .7 1 .4-.1 .2-1.2h.3l.7 1 .3-.1 .3-1.2h.3l.6 1.1h.3l.4-1.2h.3l.6 1.1h.3l.4-1.2h.3l.4 1.2h.4l.5-1.1h.3l.3 1.2h.4l.5-.8 .3-.3 .5 1.3h.3l.7-1h.2l.2 1.3h.4l.7-1 .3 .1 .1 1.2 .2 .1 .9-.9h.3v1.3l.4 .1 .8-.9 .3 .1v1.3l.3 .1 .9-.8 .3 .1-.2 1.2 .4 .2 .9-.8 .2 .1 .1 .1-.2 1.2 .3 .2 .8-.6h.4h.1l-.3 1.2 .1 .2 .2 .1 1-.7 .3 .2-.4 1.2 .3 .2 1.1-.6 .2 .2-.4 1.2 .3 .3 1.1-.6 .2 .2-.5 1.2 .2 .2 1.2-.4 .2 .2-.6 1.1 .1 .1 .1 .2 1.3-.3 .1 .2-.7 1 .3 .3 1.2-.2 .1 .2-.7 1 .2 .3 1.2-.2 .1 .2-.7 1 .1 .3h1.3l.1 .2-.8 .9 .1 .4 1.2-.1 .1 .1 .1 .1-.9 1 .1 .3h1.2l.1 .2-.9 .8 .1 .4 .9 .1 .4 .2-1 .9 .1 .3 .9 .1 .3 .2v.2l-1 .6v.2l.1 .2 1.2 .3v.3l-1.1 .6v.2l.1 .2 1.1 .3 .1 .3-1.2 .5v.4l1.2 .4v.3l-1.2 .4v.4l1.2 .5v.2l-1.2 .5-.1 .1v.3l1.1 .6v.2l-1.3 .3v.4l1 .6v.3l-1.2 .2-.1 .3 1 .8-.1 .2-1.2 .2-.1 .2v.2l.9 .8-.1 .2-1.2 .1-.1 .3 .9 .9-.1 .1-1.3 .1-.1 .3 .8 1-.1 .2-1.3-.1-.1 .3 .6 .7 .1 .4-.1 .1-1.2-.2-.2 .3 .7 1-.1 .3-1.3-.3-.2 .3 .7 1.1-.2 .2-1.2-.4-.2 .2 .6 1.2-.2 .2-1.2-.4-.2 .3 .5 1.1-.2 .2-1.1-.5-.3 .2 .4 1.2-.2 .2-1.1-.6-.3 .3 .4 1.1-.1 .1-.5-.1-.7-.5-.3 .3 .2 1.2-.2 .1-1-.7-.3 .2 .2 1.2-.2 .2-1-.8-.4 .2 .2 1.2-.3 .1-.9-.8-.3 .1v1v.3l-.2 .1-.9-.9-.4 .1v1.3h-.2l-.9-.9-.3 .1-.2 1.3h-.2l-.8-1-.3 .1-.2 1.2-.3 .1-.6-1.1h-.2l-.2 .1-.4 1.2h-.2l-.6-1.1h-.3l-.4 1.2-.3 .1-.5-1.1h-.4l-.4 1.1h-.3l-.4-1.1h-.4l-.4 .8-.2 .3-.2-.1-.5-1.2h-.3l-.5 1.1h-.3l-.3-1.2-.4-.1-.5 .8-.3 .3-.1-.1-.2-1.2-.4-.1-.8 1-.2-.1-.1-1.2-.4-.1-.8 .9h-.2l-.1-1.3-.3-.1-.9 .9-.2-.1v-1.3l-.4-.1-.8 .8-.2-.1v-1.2l-.3-.2-.7 .6-.3 .2-.2-.1 .1-1.3-.2-.2-.8 .6-.4 .1 .1-1.4-.2-.2-1.1 .7-.2-.2 .4-1.1-.2-.2-1.2 .5-.2-.2 .4-1.2-.3-.2-1.1 .5-.2-.2 .5-1.1-.3-.3-1.1 .4-.2-.2 .6-1.1-.2-.3-1.2 .4-.2-.2 .6-1.1v-.1l-.2-.2-1.2 .3-.1-.3 .7-1-.2-.3-1.2 .2-.1-.1-.1-.1 .8-1-.2-.3-1.2 .1-.1-.2 .8-1-.1-.3-1 .1-.4-.2 .2-.4 .7-.6-.1-.3-1.3-.1-.1-.2 1-.8-.1-.4-1.3-.1v-.3l1-.7-.1-.4-1.2-.3-.1-.2 1.1-.7-.1-.3-1.2-.3v-.2l1.1-.6v-.2l-.1-.2-1.2-.4v-.3l1.2-.5v-.2l-.1-.2-1.1-.4v-.3l1.1-.4 .1-.1v-.3l-1.2-.5v-.3l1.2-.3 .1-.3v-.1l-1.1-.6v-.3l1.2-.3 .1-.3-1.1-.7 .1-.2 1.2-.3 .1-.3-1-.8v-.1l1.3-.3 .1-.4-1-.7 .1-.3h1.3l.1-.4-.9-.9 .1-.2 1.2 .1 .2-.3-.8-1 .1-.3 1.2 .2 .2-.4-.8-1 .2-.2 1.2 .2 .2-.3-.7-1 .1-.2 1.2 .2 .2-.2-.6-1.1 .1-.2 1.3 .3 .2-.3-.6-1.1 .2-.2 1.1 .4 .3-.2-.4-.9zM160.8 110.9l1.1 .6-.1 .6-2.5 .5-.1 .9 2.1 1.2v.5l-.8 .3-1.7 .2-.2 .8 2 1.4-.1 .5-.8 .2h-1.7l-.2 .8 1.9 1.6-.1 .4a5.2 5.2 0 0 1-2.5 .2l-.3 .7 1.8 1.8-.2 .4-2.5-.1-.3 .8 1.7 1.8-.3 .4-2.4-.2-.4 .7 1.6 1.9-.3 .5-2.4-.4-.5 .7 .6 .7"/>
<circle cx="42.5" cy="104.7" r="1.59"/>
<circle cx="93.9" cy="104.7" r="1.59"/>
<circle cx="42.5" cy="136.8" r="1.59"/>
<circle cx="68.2" cy="120.8" r="18.5"/>
<circle cx="93.9" cy="136.8" r="1.59"/>
</g>
<g fill="none" stroke="#000" stroke-width=".2" stroke-dasharray="1.3 .6">
<path d="M57.2 99v-.3M79.3 99.1l-.1 .3M80.2 99.5l.3-.2M39.3 104.7a3.2 3.2 0 0 1 4.8-2.9 3.2 3.2 0 0 1 .3 5.5 3.2 3.2 0 0 1-5.1-2.2v-.4M46.6 109.7l.3 .1M47 108.8l-.2-.3M47.8 107.4l-.1-.2M49.7 104.9l-.1-.3M51.3 103.3l.3 .2M53.2 101.6l-.1-.3M81.6 100.3l.2-.1M84.1 102.2l.3-.1"/>
<path d="M85.7 103.8l-.2 .3M87.4 105.7l.3-.1M90 109.7h.3M90.7 104.7a3.2 3.2 0 0 1 4.8-2.9 3.2 3.2 0 0 1 .3 5.5 3.2 3.2 0 0 1-5.1-2.2v-.4M39.3 136.8a3.2 3.2 0 0 1 4.8-2.9 3.2 3.2 0 0 1 .3 5.6 3.2 3.2 0 0 1-5.1-2.2v-.5M46.5 131.8h-.3M49.1 135.8l-.3 .1M50.9 137.7l.1-.3M52.4 139.3l-.3 .1M83.3 139.9l.1 .3M86.8 136.6l.1 .3M89.5 132.7l.2 .3"/>
<path d="M89.9 131.8l-.3-.1M90.7 136.8a3.2 3.2 0 0 1 4.8-2.9 3.2 3.2 0 0 1 .3 5.6 3.2 3.2 0 0 1-5.1-2.2v-.5M155.5 129.3l.3 .5M160.6 132.2a6.2 6.2 0 0 1 2.9-1.1M54.9 141.2l-.2 .1M56.3 142l-.2 .2M57.2 142.4l.1-.3M79.3 142.5v.3"/>
</g>
<path d="M54.6 101l-.2-.7M55.9 100.2l-.1-.7M83.4 101.3l-.2 .6M88 107.1l.7-.2M88.8 108.4l.7-.1M47.7 133.1l-.7 .1M48.5 134.4l-.7 .2M80.6 141.3l.1 .7M81.9 140.5l.2 .7" fill="none" stroke="#000" stroke-width=".2" stroke-dasharray="1.3 .6" stroke-dashoffset=".4"/>
<path d="M39.3 104.7a3.3 3.3 0 0 1 4.8-2.9 3.3 3.3 0 0 1 .3 5.6 3.3 3.3 0 0 1-5.1-2.3v-.4M90.7 104.7a3.3 3.3 0 0 1 4.8-2.9 3.3 3.3 0 0 1 .3 5.6 3.3 3.3 0 0 1-5.1-2.3v-.4M39.3 136.8a3.3 3.3 0 0 1 4.8-2.9 3.3 3.3 0 0 1 .3 5.6 3.3 3.3 0 0 1-5.1-2.2v-.5M90.7 136.8a3.3 3.3 0 0 1 4.8-2.9 3.3 3.3 0 0 1 .3 5.6 3.3 3.3 0 0 1-5.1-2.2v-.5M160.5 132.2a6.3 6.3 0 0 1 3.1-1.2" fill="none" stroke="#000" stroke-width=".2" stroke-dasharray="1.3 .6" stroke-dashoffset="-.1"/>
<circle cx="158.1" cy="121.6" r="10.9" fill="none" stroke="#000" stroke-width=".2"/>
<path d="M156.3 127.4l-.7-.1" fill="none" stroke="#000" stroke-width=".2" stroke-dasharray="1.3 .6" stroke-dashoffset=".3"/>
<g font-size="8.5">
<text x="222.3" y="177.9">RING</text>
<text x="198.9" y="195.5">A</text>
<text x="211.4" y="195.4">LB 18-545</text>
</g>
<g font-size="8.1">
<text x="67.6" y="8.9">2</text>
<text x="207.3" y="8.9">1</text>
<text x="4.4" y="56.1">B</text>
<text x="270.4" y="56.1">B</text>
<text x="3.7" y="164.1">A</text>
<text x="269.7" y="164.1">A</text>
<text x="67.6" y="212.4">2</text>
<text x="207.3" y="212.4">1</text>
</g>
<g font-size="5.6" fill="#f00">
<text x="188.4" y="150.1">RELEASE FOR FABRICATION</text>
<text x="206.8" y="156.7">DATE 3/29/19</text>
</g>
<g font-size="4.2" fill="#808080">
<text x="64.6" y="20">64.40</text>
<text x="63" y="28.6">51.00</text>
<text x="64.6" y="37.7">48.65</text>
<text x="119.2" y="56.5">10.75</text>
<text x="25.9" y="70.4">2XR40.00</text>
<text x="64.7" y="79.9">37.00</text>
<text x="121.4" y="81.1">4X</text>
<text x="133.5" y="81.1">3.20 THRU ALL</text>
<text x="136.9" y="86.2">6.50</text>
<text x="152" y="86.2">3.00</text>
<text x="127.2" y="91.2">6.55 X 90°, NEAR SIDE</text>
<text x="137.9" y="108.6">2XR32.20</text>
<text x="184.6" y="116.4">1.23</text>
<text x="201.3" y="130.7">0.38</text>
<text x="181.8" y="135.5">0.25</text>
<text x="170.1" y="139.6">1.13</text>
<text x="122.5" y="144.3">4XR5.50</text>
<text x="34.7" y="159.6">48.00</text>
</g>
<g font-size="4.2">
<text x="128.2" y="62.2">.5</text>
<text x="135.3" y="62.2">B</text>
<text x="33.3" y="77.3">.5</text>
<text x="40" y="77.3">A</text>
<text x="85.3" y="72.5">B</text>
<text x="121.3" y="97">.5</text>
<text x="128" y="97">A</text>
<text x="122.2" y="122.2">A</text>
<text x="95.1" y="130">B</text>
<text x="147" y="149.5">SCALE 2 : 1</text>
<text x="149.7" y="145.3">DETAIL B</text>
<text x="101.8" y="195.6">8 PRINTED</text>
</g>
<g font-size="3.4">
<text x="197.8" y="166">TITLE:</text>
<text x="198.7" y="188.1">SIZE</text>
<text x="207.5" y="188.1">DWG. NO.</text>
<text x="256.5" y="188.2">REV</text>
<text x="198.8" y="201.7">SCALE: 1:2</text>
<text x="217.7" y="201.8">WEIGHT:</text>
<text x="244.5" y="201.7">SHEET 1 OF 1</text>
</g>
<text font-size="3.2" x="103.9" y="180.5">PLA 80% INFILL</text>
<text font-size="3" x="14" y="213.5">SOLIDWORKS Educational Product. For Instructional Use Only.</text>
<text font-size="2.4" x="93.2" y="156.7">UNLESS OTHERWISE SPECIFIED:</text>
<g font-size="2.2">
<text x="93.2" y="161">DIMENSIONS ARE IN MILLIMETERS</text>
<text x="137.3" y="161">DRAWN</text>
<text x="149.7" y="156.7">NAME</text>
<text x="187.9" y="156.7">DATE</text>
<text x="93.2" y="163.6">TOLERANCES:</text>
<text x="93.2" y="166.3">LENGTH</text>
<text x="102.7" y="166.3">1</text>
<text x="136.3" y="166.3">CHECKED</text>
<text x="93.1" y="168.9">BEND</text>
<text x="93.2" y="171.6">RADI</text>
<text x="99.7" y="171.6">.5</text>
<text x="100.9" y="168.9">.5</text>
<text x="135.8" y="171.6">ENG APPR.</text>
<text x="93.2" y="174.2">BORES</text>
<text x="101.3" y="174.2">.5</text>
</g>
<g font-size="2.1">
<text x="165.1" y="156.7">SIGNATURE</text>
<text x="102.5" y="201.7">DO NOT SCALE DRAWING</text>
</g>
<g font-size="2">
<text x="92.9" y="178">MATERIAL</text>
<text x="93.8" y="184.5">FINISH</text>
<text x="92.9" y="192.5">QUANTITY</text>
</g>
<g font-size="1.8">
<text x="148.5" y="161">NAVARRO, M</text>
<text x="149.8" y="166.3">CAROLL, J</text>
<text x="150.5" y="170.8">FARRA, S</text>
</g>
</svg>
